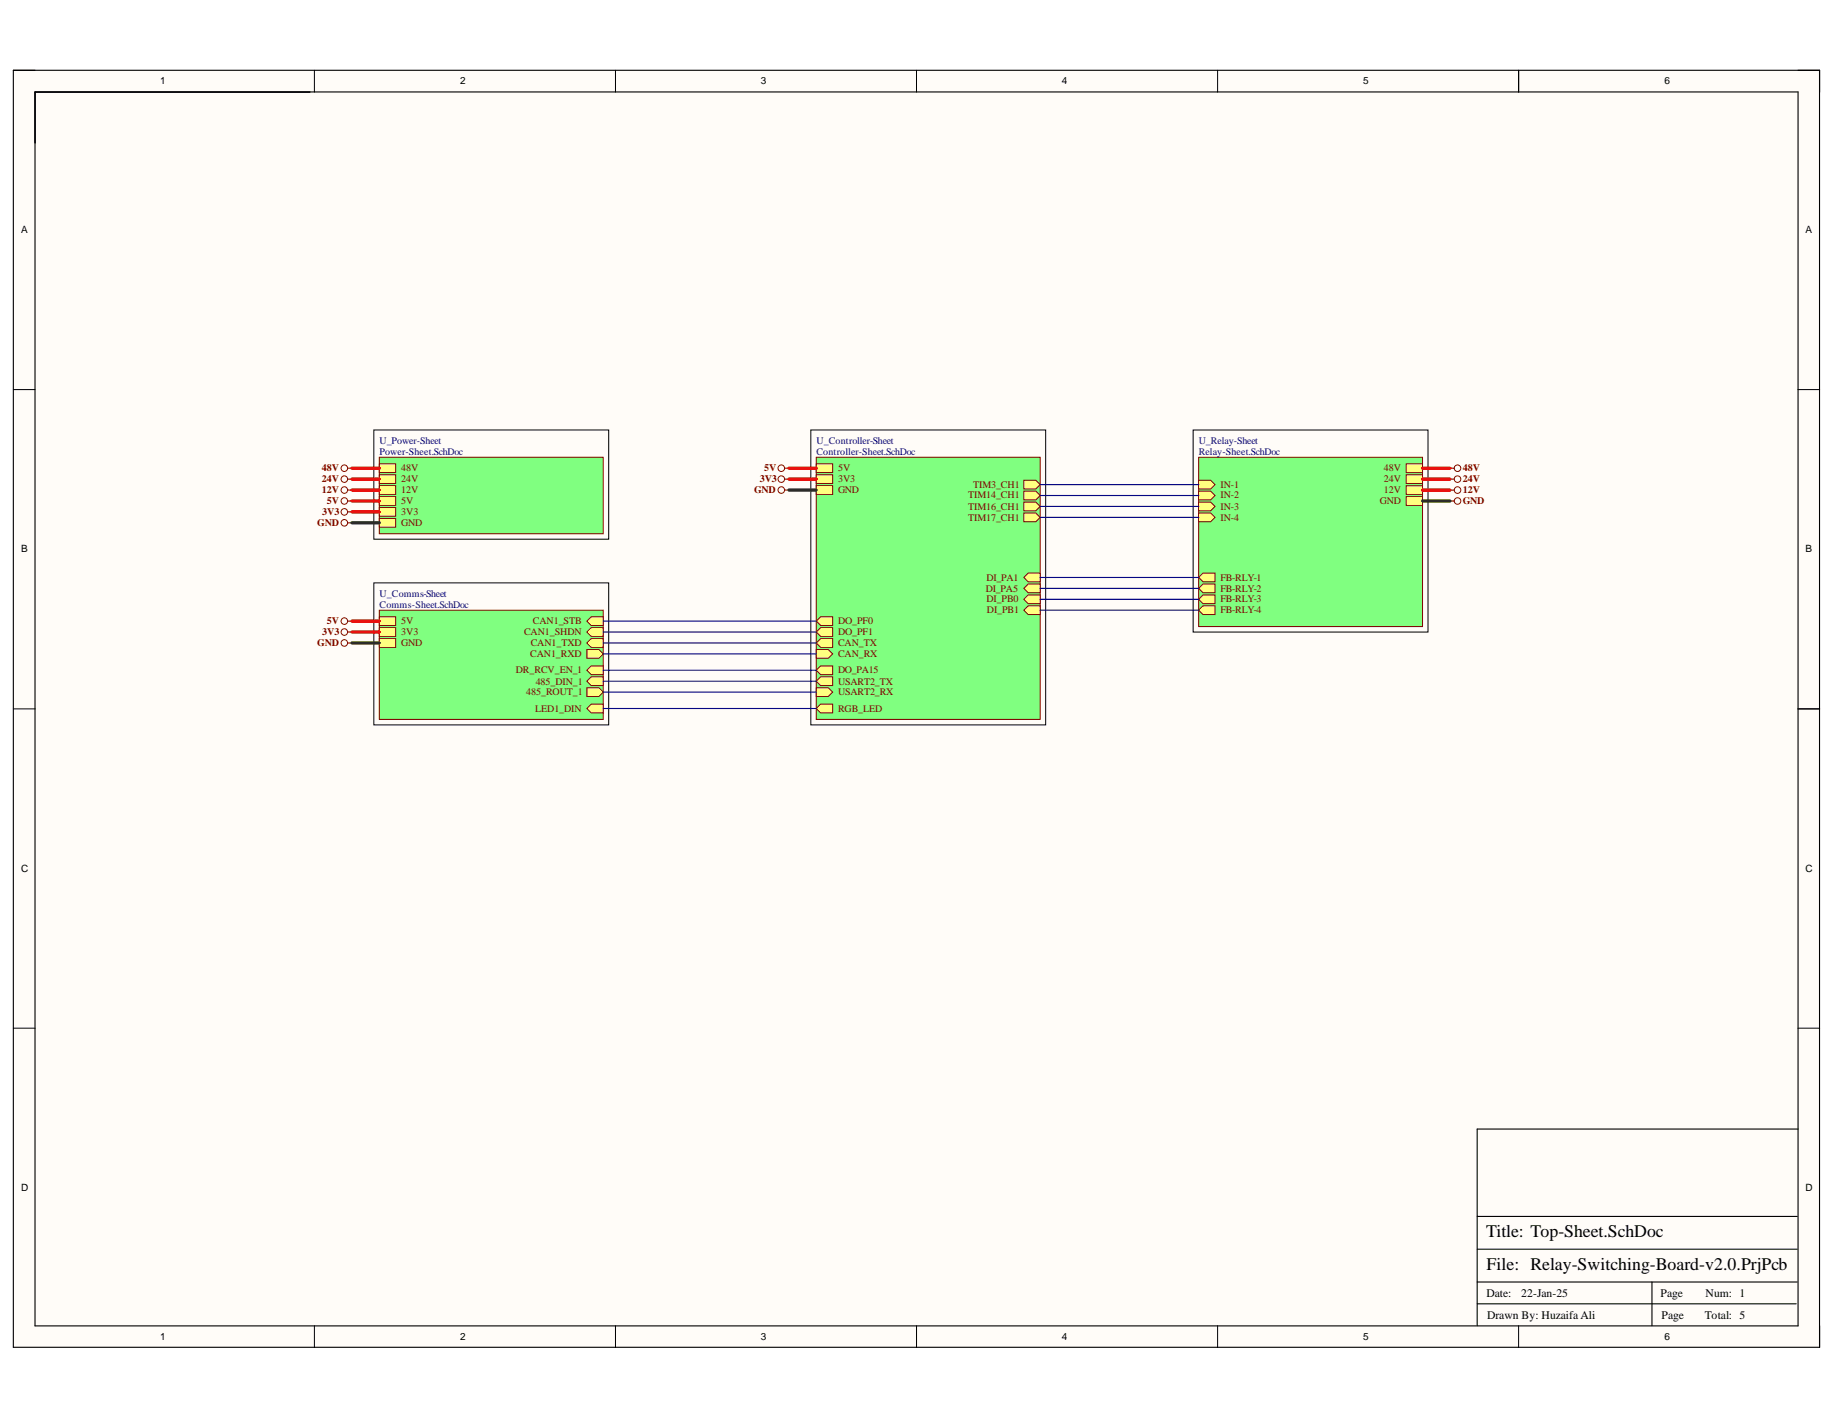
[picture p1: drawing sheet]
<svg xmlns="http://www.w3.org/2000/svg" width="279mm" height="216mm" viewBox="0 0 279 216" stroke-linecap="round" stroke-linejoin="round" font-family="sans-serif">
<g fill="#fffcf8">
<path d="M2 10.7h274.9v194.3h-274.9z" fill-rule="evenodd"/>
<path d="M5.4 14h268.2v187.7h-268.2z" fill-rule="evenodd"/>
</g>
<g fill="none" stroke="#000" stroke-width=".15">
<path d="M2 10.7h3.4M47.8 10.7v3.3M93.7 10.7v3.3M139.5 10.7v3.3M185.3 10.7v3.3M231.1 10.7v3.3M273.6 10.7h3.3v3.3M2 59.3h3.4M273.6 59.3h3.3M2 107.9h3.4M273.6 107.9h3.3M2 156.4h3.4"/>
<path d="M273.6 156.4h3.3M47.8 201.7v3.3M93.7 201.7v3.3M139.5 201.7v3.3M185.3 201.7v3.3M231.1 201.7v3.3M276.9 201.7v3.3"/>
</g>
<path d="M2 10.7h274.9v194.3h-274.9zM5.3 14h268.3v187.7h-268.3zM231.1 10.7v3.3M273.6 107.9h3.3M273.7 171.8h-48.9v29.9M224.8 198.4h48.5M224.8 195.1h48.7M224.8 190.1h48.7M224.8 185.1h48.7M251.4 195.1v6.6" fill="none" stroke="#000" stroke-width=".17"/>
<path d="M57.7 69.6h34.1v11.6h-34.1z" fill-rule="evenodd" fill="#80ff80"/>
<path d="M57.7 69.6h34.1v11.6h-34.1z" fill="none" stroke="#800000" stroke-width=".15"/>
<path d="M57.7 78.9h2.5v1.3h-2.5z" fill-rule="evenodd" fill="#ffff80"/>
<path d="M57.7 78.9h2.5v1.3h-2.5z" fill="none" stroke="#800000" stroke-width=".15"/>
<path d="M57.7 77.2h2.5v1.3h-2.5z" fill-rule="evenodd" fill="#ffff80"/>
<path d="M57.7 77.2h2.5v1.3h-2.5z" fill="none" stroke="#800000" stroke-width=".15"/>
<path d="M57.7 75.6h2.5v1.3h-2.5z" fill-rule="evenodd" fill="#ffff80"/>
<path d="M57.7 75.6h2.5v1.3h-2.5z" fill="none" stroke="#800000" stroke-width=".15"/>
<path d="M57.7 72.2h2.5v1.4h-2.5z" fill-rule="evenodd" fill="#ffff80"/>
<path d="M57.7 72.2h2.5v1.4h-2.5z" fill="none" stroke="#800000" stroke-width=".15"/>
<path d="M57.7 73.9h2.5v1.3h-2.5z" fill-rule="evenodd" fill="#ffff80"/>
<path d="M57.7 73.9h2.5v1.3h-2.5z" fill="none" stroke="#800000" stroke-width=".15"/>
<path d="M57.7 70.6h2.5v1.3h-2.5z" fill-rule="evenodd" fill="#ffff80"/>
<path d="M57.7 70.6h2.5v1.3h-2.5z" fill="none" stroke="#800000" stroke-width=".15"/>
<path d="M124.2 69.6h34.1v39.9h-34.1z" fill-rule="evenodd" fill="#80ff80"/>
<path d="M124.2 69.6h34.1v39.9h-34.1z" fill="none" stroke="#800000" stroke-width=".15"/>
<path d="M124.2 73.9h2.5v1.3h-2.5z" fill-rule="evenodd" fill="#ffff80"/>
<path d="M124.2 73.9h2.5v1.3h-2.5z" fill="none" stroke="#800000" stroke-width=".15"/>
<path d="M124.2 72.2h2.5v1.4h-2.5z" fill-rule="evenodd" fill="#ffff80"/>
<path d="M124.2 72.2h2.5v1.4h-2.5z" fill="none" stroke="#800000" stroke-width=".15"/>
<path d="M124.2 70.6h2.5v1.3h-2.5z" fill-rule="evenodd" fill="#ffff80"/>
<path d="M124.2 70.6h2.5v1.3h-2.5z" fill="none" stroke="#800000" stroke-width=".15"/>
<path d="M124.2 98.8h1.8l.7 .7-.7 .7h-1.8z" fill-rule="evenodd" fill="#ffff80"/>
<path d="M124.2 98.8h1.8l.7 .7-.7 .7h-1.8z" fill="none" stroke="#800000" stroke-width=".15"/>
<path d="M124.2 97.8l.7-.6h1.8v1.3h-1.8z" fill-rule="evenodd" fill="#ffff80"/>
<path d="M124.2 97.8l.7-.6h1.8v1.3h-1.8z" fill="none" stroke="#800000" stroke-width=".15"/>
<path d="M124.2 104.6h1.8l.7 .7-.7 .7h-1.8z" fill-rule="evenodd" fill="#ffff80"/>
<path d="M124.2 104.6h1.8l.7 .7-.7 .7h-1.8z" fill="none" stroke="#800000" stroke-width=".15"/>
<path d="M124.2 103.6l.7-.6h1.8v1.3h-1.8z" fill-rule="evenodd" fill="#ffff80"/>
<path d="M124.2 103.6l.7-.6h1.8v1.3h-1.8z" fill="none" stroke="#800000" stroke-width=".15"/>
<path d="M155.8 74.7h1.8l.7 .7-.7 .7h-1.8z" fill-rule="evenodd" fill="#ffff80"/>
<path d="M155.8 74.7h1.8l.7 .7-.7 .7h-1.8z" fill="none" stroke="#800000" stroke-width=".15"/>
<path d="M155.8 76.4h1.8l.7 .7-.7 .6h-1.8z" fill-rule="evenodd" fill="#ffff80"/>
<path d="M155.8 76.4h1.8l.7 .7-.7 .6h-1.8z" fill="none" stroke="#800000" stroke-width=".15"/>
<path d="M155.8 78.1h1.8l.7 .6-.7 .7h-1.8z" fill-rule="evenodd" fill="#ffff80"/>
<path d="M155.8 78.1h1.8l.7 .6-.7 .7h-1.8z" fill="none" stroke="#800000" stroke-width=".15"/>
<path d="M155.8 73.1h1.8l.7 .6-.7 .7h-1.8z" fill-rule="evenodd" fill="#ffff80"/>
<path d="M155.8 73.1h1.8l.7 .6-.7 .7h-1.8z" fill="none" stroke="#800000" stroke-width=".15"/>
<path d="M124.2 107.8l.7-.7h1.8v1.4h-1.8z" fill-rule="evenodd" fill="#ffff80"/>
<path d="M124.2 107.8l.7-.7h1.8v1.4h-1.8z" fill="none" stroke="#800000" stroke-width=".15"/>
<path d="M156.5 88.9h1.8v1.3h-1.8l-.7-.7z" fill-rule="evenodd" fill="#ffff80"/>
<path d="M156.5 88.9h1.8v1.3h-1.8l-.7-.7z" fill="none" stroke="#800000" stroke-width=".15"/>
<path d="M156.5 90.5h1.8v1.3h-1.8l-.7-.6z" fill-rule="evenodd" fill="#ffff80"/>
<path d="M156.5 90.5h1.8v1.3h-1.8l-.7-.6z" fill="none" stroke="#800000" stroke-width=".15"/>
<path d="M156.5 92.2h1.8v1.3h-1.8l-.7-.7z" fill-rule="evenodd" fill="#ffff80"/>
<path d="M156.5 92.2h1.8v1.3h-1.8l-.7-.7z" fill="none" stroke="#800000" stroke-width=".15"/>
<path d="M124.2 102l.7-.7h1.8v1.3h-1.8z" fill-rule="evenodd" fill="#ffff80"/>
<path d="M124.2 102l.7-.7h1.8v1.3h-1.8z" fill="none" stroke="#800000" stroke-width=".15"/>
<path d="M124.2 94.5l.7-.7h1.8v1.4h-1.8z" fill-rule="evenodd" fill="#ffff80"/>
<path d="M124.2 94.5l.7-.7h1.8v1.4h-1.8z" fill="none" stroke="#800000" stroke-width=".15"/>
<path d="M124.2 96.2l.7-.7h1.8v1.3h-1.8z" fill-rule="evenodd" fill="#ffff80"/>
<path d="M124.2 96.2l.7-.7h1.8v1.3h-1.8z" fill="none" stroke="#800000" stroke-width=".15"/>
<path d="M156.5 87.2h1.8v1.3h-1.8l-.7-.6z" fill-rule="evenodd" fill="#ffff80"/>
<path d="M156.5 87.2h1.8v1.3h-1.8l-.7-.6z" fill="none" stroke="#800000" stroke-width=".15"/>
<path d="M182.4 69.6h34.1v25.7h-34.1z" fill-rule="evenodd" fill="#80ff80"/>
<path d="M182.4 69.6h34.1v25.7h-34.1z" fill="none" stroke="#800000" stroke-width=".15"/>
<path d="M214 75.6h2.5v1.3h-2.5z" fill-rule="evenodd" fill="#ffff80"/>
<path d="M214 75.6h2.5v1.3h-2.5z" fill="none" stroke="#800000" stroke-width=".15"/>
<path d="M214 72.2h2.5v1.4h-2.5z" fill-rule="evenodd" fill="#ffff80"/>
<path d="M214 72.2h2.5v1.4h-2.5z" fill="none" stroke="#800000" stroke-width=".15"/>
<path d="M214 73.9h2.5v1.3h-2.5z" fill-rule="evenodd" fill="#ffff80"/>
<path d="M214 73.9h2.5v1.3h-2.5z" fill="none" stroke="#800000" stroke-width=".15"/>
<path d="M214 70.6h2.5v1.3h-2.5z" fill-rule="evenodd" fill="#ffff80"/>
<path d="M214 70.6h2.5v1.3h-2.5z" fill="none" stroke="#800000" stroke-width=".15"/>
<path d="M182.4 73.1h1.8l.7 .6-.7 .7h-1.8z" fill-rule="evenodd" fill="#ffff80"/>
<path d="M182.4 73.1h1.8l.7 .6-.7 .7h-1.8z" fill="none" stroke="#800000" stroke-width=".15"/>
<path d="M182.4 74.7h1.8l.7 .7-.7 .7h-1.8z" fill-rule="evenodd" fill="#ffff80"/>
<path d="M182.4 74.7h1.8l.7 .7-.7 .7h-1.8z" fill="none" stroke="#800000" stroke-width=".15"/>
<path d="M182.4 76.4h1.8l.7 .7-.7 .6h-1.8z" fill-rule="evenodd" fill="#ffff80"/>
<path d="M182.4 76.4h1.8l.7 .7-.7 .6h-1.8z" fill="none" stroke="#800000" stroke-width=".15"/>
<path d="M182.4 78.1h1.8l.7 .6-.7 .7h-1.8z" fill-rule="evenodd" fill="#ffff80"/>
<path d="M182.4 78.1h1.8l.7 .6-.7 .7h-1.8z" fill="none" stroke="#800000" stroke-width=".15"/>
<path d="M182.4 87.9l.7-.7h1.8v1.3h-1.8z" fill-rule="evenodd" fill="#ffff80"/>
<path d="M182.4 87.9l.7-.7h1.8v1.3h-1.8z" fill="none" stroke="#800000" stroke-width=".15"/>
<path d="M182.4 89.5l.7-.6h1.8v1.3h-1.8z" fill-rule="evenodd" fill="#ffff80"/>
<path d="M182.4 89.5l.7-.6h1.8v1.3h-1.8z" fill="none" stroke="#800000" stroke-width=".15"/>
<path d="M182.4 91.2l.7-.7h1.8v1.3h-1.8z" fill-rule="evenodd" fill="#ffff80"/>
<path d="M182.4 91.2l.7-.7h1.8v1.3h-1.8z" fill="none" stroke="#800000" stroke-width=".15"/>
<path d="M182.4 92.8l.7-.6h1.8v1.3h-1.8z" fill-rule="evenodd" fill="#ffff80"/>
<path d="M182.4 92.8l.7-.6h1.8v1.3h-1.8z" fill="none" stroke="#800000" stroke-width=".15"/>
<path d="M56.9 65.4h35.7v16.6h-35.7z" fill="none" stroke="#000" stroke-width=".15"/>
<path d="M57.7 92.8h34.1v16.7h-34.1z" fill-rule="evenodd" fill="#80ff80"/>
<path d="M57.7 92.8h34.1v16.7h-34.1z" fill="none" stroke="#800000" stroke-width=".15"/>
<path d="M89.3 94.5l.7-.7h1.8v1.4h-1.8z" fill-rule="evenodd" fill="#ffff80"/>
<path d="M89.3 94.5l.7-.7h1.8v1.4h-1.8z" fill="none" stroke="#800000" stroke-width=".15"/>
<path d="M89.3 97.8l.7-.6h1.8v1.3h-1.8z" fill-rule="evenodd" fill="#ffff80"/>
<path d="M89.3 97.8l.7-.6h1.8v1.3h-1.8z" fill="none" stroke="#800000" stroke-width=".15"/>
<path d="M89.3 98.8h1.8l.7 .7-.7 .7h-1.8z" fill-rule="evenodd" fill="#ffff80"/>
<path d="M89.3 98.8h1.8l.7 .7-.7 .7h-1.8z" fill="none" stroke="#800000" stroke-width=".15"/>
<path d="M89.3 96.2l.7-.7h1.8v1.3h-1.8z" fill-rule="evenodd" fill="#ffff80"/>
<path d="M89.3 96.2l.7-.7h1.8v1.3h-1.8z" fill="none" stroke="#800000" stroke-width=".15"/>
<path d="M89.3 107.8l.7-.7h1.8v1.4h-1.8z" fill-rule="evenodd" fill="#ffff80"/>
<path d="M89.3 107.8l.7-.7h1.8v1.4h-1.8z" fill="none" stroke="#800000" stroke-width=".15"/>
<path d="M89.3 102l.7-.7h1.8v1.3h-1.8z" fill-rule="evenodd" fill="#ffff80"/>
<path d="M89.3 102l.7-.7h1.8v1.3h-1.8z" fill="none" stroke="#800000" stroke-width=".15"/>
<path d="M89.3 104.6h1.8l.7 .7-.7 .7h-1.8z" fill-rule="evenodd" fill="#ffff80"/>
<path d="M89.3 104.6h1.8l.7 .7-.7 .7h-1.8z" fill="none" stroke="#800000" stroke-width=".15"/>
<path d="M89.3 103.6l.7-.6h1.8v1.3h-1.8z" fill-rule="evenodd" fill="#ffff80"/>
<path d="M89.3 103.6l.7-.6h1.8v1.3h-1.8z" fill="none" stroke="#800000" stroke-width=".15"/>
<path d="M57.7 97.2h2.5v1.3h-2.5z" fill-rule="evenodd" fill="#ffff80"/>
<path d="M57.7 97.2h2.5v1.3h-2.5z" fill="none" stroke="#800000" stroke-width=".15"/>
<path d="M57.7 95.5h2.5v1.3h-2.5z" fill-rule="evenodd" fill="#ffff80"/>
<path d="M57.7 95.5h2.5v1.3h-2.5z" fill="none" stroke="#800000" stroke-width=".15"/>
<path d="M57.7 93.8h2.5v1.4h-2.5z" fill-rule="evenodd" fill="#ffff80"/>
<g fill="none" stroke="#800000" stroke-width=".15">
<path d="M57.7 93.8h2.5v1.4h-2.5z"/>
<circle cx="52.4" cy="72.9" r=".5"/>
<circle cx="52.4" cy="76.2" r=".5"/>
<circle cx="52.4" cy="74.6" r=".5"/>
<circle cx="52.4" cy="79.5" r=".5"/>
<circle cx="52.4" cy="77.9" r=".5"/>
<circle cx="52.4" cy="71.2" r=".5"/>
<circle cx="118.9" cy="72.9" r=".5"/>
<circle cx="118.9" cy="74.6" r=".5"/>
<circle cx="118.9" cy="71.2" r=".5"/>
<circle cx="221.8" cy="72.9" r=".5"/>
<circle cx="221.8" cy="76.2" r=".5"/>
<circle cx="221.8" cy="71.2" r=".5"/>
<circle cx="221.8" cy="74.6" r=".5"/>
<circle cx="52.4" cy="97.8" r=".5"/>
<circle cx="52.4" cy="96.2" r=".5"/>
<circle cx="52.4" cy="94.5" r=".5"/>
</g>
<path d="M123.4 65.4h35.7v44.9h-35.7zM181.6 65.4h35.7v30.8h-35.7zM56.9 88.7h35.7v21.6h-35.7z" fill="none" stroke="#000" stroke-width=".15"/>
<g fill="none" stroke="#800000" stroke-width=".17">
<path d="M52.9 79.5h.7M52.9 77.9h.7M52.9 76.2h.7M52.9 72.9h.7M52.9 74.6h.7M52.9 71.2h.7M119.4 72.9h.7M119.4 74.6h.7M119.4 71.2h.7M220.6 72.9h.7M220.6 74.6h.7M220.6 71.2h.7"/>
<path d="M220.6 76.2h.7M52.9 97.8h.7M52.9 96.2h.7M52.9 94.5h.7"/>
</g>
<path d="M53.6 79.5h4.1M120.1 74.6h4.1M216.5 76.2h4.1M53.6 97.8h4.1" fill="none" stroke="#274e13" stroke-width=".51"/>
<path d="M53.6 77.9h4.1M53.6 76.2h4.1M53.6 72.9h4.1M53.6 74.6h4.1M53.6 71.2h4.1M120.1 72.9h4.1M120.1 71.2h4.1M216.5 72.9h4.1M216.5 74.6h4.1M216.5 71.2h4.1M53.6 96.2h4.1M53.6 94.5h4.1" fill="none" stroke="#f00" stroke-width=".51"/>
<g fill="none" stroke="#000080" stroke-width=".17">
<path d="M158.3 73.7h24.1M158.3 75.4h24.1M158.3 77.1h24.1M158.3 78.7h24.1M91.8 94.5h32.4M91.8 96.2h32.4M91.8 97.8h32.4M91.8 99.5h32.4M158.3 87.9h24.1M158.3 89.5h24.1M158.3 91.2h24.1M158.3 92.8h24.1"/>
<path d="M91.8 102h32.4M91.8 103.6h32.4M91.8 105.3h32.4M91.8 107.8h32.4"/>
</g>
<g font-size="2.7">
<text x="226.1" y="188.3">Title: Top-Sheet.SchDoc</text>
<text x="226.2" y="193.3">File: Relay-Switching-Board-v2.0.PrjPcb</text>
</g>
<g font-size="1.8">
<text x="226.2" y="197.3">Date:</text>
<text x="231.5" y="197.3">22-Jan-25</text>
<text x="252.7" y="197.3">Page</text>
<text x="259.5" y="197.3">Num: 1</text>
<text x="226.3" y="200.6">Drawn By: Huzaifa Ali</text>
<text x="252.9" y="200.6">Page</text>
<text x="259.5" y="200.6">Total: 5</text>
</g>
<g font-size="1.5">
<text x="24.4" y="12.8">1</text>
<text x="70" y="12.8">2</text>
<text x="115.8" y="12.8">3</text>
<text x="161.6" y="12.8">4</text>
<text x="207.5" y="12.8">5</text>
<text x="253.3" y="12.8">6</text>
<text x="3.2" y="35.5">A</text>
<text x="274.8" y="35.5">A</text>
<text x="3.2" y="84">B</text>
<text x="274.8" y="84">B</text>
<text x="3.2" y="132.7">C</text>
<text x="274.8" y="132.7">C</text>
<text x="3.2" y="181.2">D</text>
<text x="274.8" y="181.2">D</text>
<text x="24.4" y="203.8">1</text>
<text x="70" y="203.8">2</text>
<text x="115.8" y="203.8">3</text>
<text x="161.6" y="203.8">4</text>
<text x="207.5" y="203.8">5</text>
<text x="253.3" y="203.8">6</text>
</g>
<g font-size="1.5" fill="#800000">
<text x="49" y="71.7">48V</text>
<text x="61.1" y="71.7">48V</text>
<text x="116.3" y="71.7">5V</text>
<text x="127.5" y="71.7">5V</text>
<text x="210.6" y="71.7">48V</text>
<text x="222.6" y="71.7">48V</text>
<text x="49" y="73.4">24V</text>
<text x="49" y="75.1">12V</text>
<text x="49.7" y="76.7">5V</text>
<text x="61.1" y="76.7">5V</text>
<text x="61.1" y="73.4">24V</text>
<text x="61.1" y="75.1">12V</text>
<text x="114.8" y="75.1">GND</text>
<text x="115.6" y="73.4">3V3</text>
<text x="127.5" y="75.1">GND</text>
<text x="127.5" y="73.4">3V3</text>
<text x="147.3" y="75.8">TIM14_CH1</text>
<text x="147.3" y="77.5">TIM16_CH1</text>
<text x="148.1" y="74.2">TIM3_CH1</text>
<text x="185.7" y="74.2">IN-1</text>
<text x="185.7" y="75.8">IN-2</text>
<text x="185.7" y="77.5">IN-3</text>
<text x="210" y="76.7">GND</text>
<text x="210.6" y="73.4">24V</text>
<text x="210.6" y="75.1">12V</text>
<text x="222.6" y="73.4">24V</text>
<text x="222.6" y="75.1">12V</text>
<text x="222.6" y="76.7">GND</text>
<text x="48.3" y="80.1">GND</text>
<text x="49.1" y="78.4">3V3</text>
<text x="61.1" y="80.1">GND</text>
<text x="61.1" y="78.4">3V3</text>
<text x="147.3" y="79.2">TIM17_CH1</text>
<text x="185.7" y="79.2">IN-4</text>
<text x="150.1" y="88.3">DI_PA1</text>
<text x="185.7" y="88.3">FB-RLY-1</text>
<text x="49.7" y="94.9">5V</text>
<text x="61.1" y="94.9">5V</text>
<text x="81.1" y="94.9">CAN1_STB</text>
<text x="127.5" y="94.9">DO_PF0</text>
<text x="150" y="90">DI_PA5</text>
<text x="150.1" y="91.6">DI_PB0</text>
<text x="150.2" y="93.3">DI_PB1</text>
<text x="185.7" y="90">FB-RLY-2</text>
<text x="185.7" y="91.6">FB-RLY-3</text>
<text x="185.7" y="93.3">FB-RLY-4</text>
<text x="48.3" y="98.3">GND</text>
<text x="49.1" y="96.6">3V3</text>
<text x="61.1" y="98.3">GND</text>
<text x="61.1" y="96.6">3V3</text>
<text x="79.7" y="96.6">CAN1_SHDN</text>
<text x="80.7" y="99.9">CAN1_RXD</text>
<text x="80.8" y="98.3">CAN1_TXD</text>
<text x="127.5" y="99.9">CAN_RX</text>
<text x="127.5" y="98.3">CAN_TX</text>
<text x="127.5" y="96.6">DO_PF1</text>
<text x="78.5" y="102.5">DR_RCV_EN_1</text>
<text x="80.1" y="105.8">485_ROUT_1</text>
<text x="81.5" y="104.2">485_DIN_1</text>
<text x="127.5" y="105.8">USART2_RX</text>
<text x="127.5" y="104.2">USART2_TX</text>
<text x="127.5" y="102.5">DO_PA15</text>
<text x="81.4" y="108.3">LED1_DIN</text>
<text x="127.5" y="108.3">RGB_LED</text>
</g>
<g font-size="1.5" fill="#000080">
<text x="57.8" y="67.6">U_Power-Sheet</text>
<text x="57.8" y="69.2">Power-Sheet.SchDoc</text>
<text x="124.2" y="67.6">U_Controller-Sheet</text>
<text x="124.2" y="69.2">Controller-Sheet.SchDoc</text>
<text x="182.4" y="67.6">U_Relay-Sheet</text>
<text x="182.4" y="69.2">Relay-Sheet.SchDoc</text>
<text x="57.8" y="90.8">U_Comms-Sheet</text>
<text x="57.8" y="92.5">Comms-Sheet.SchDoc</text>
</g>
</svg>
